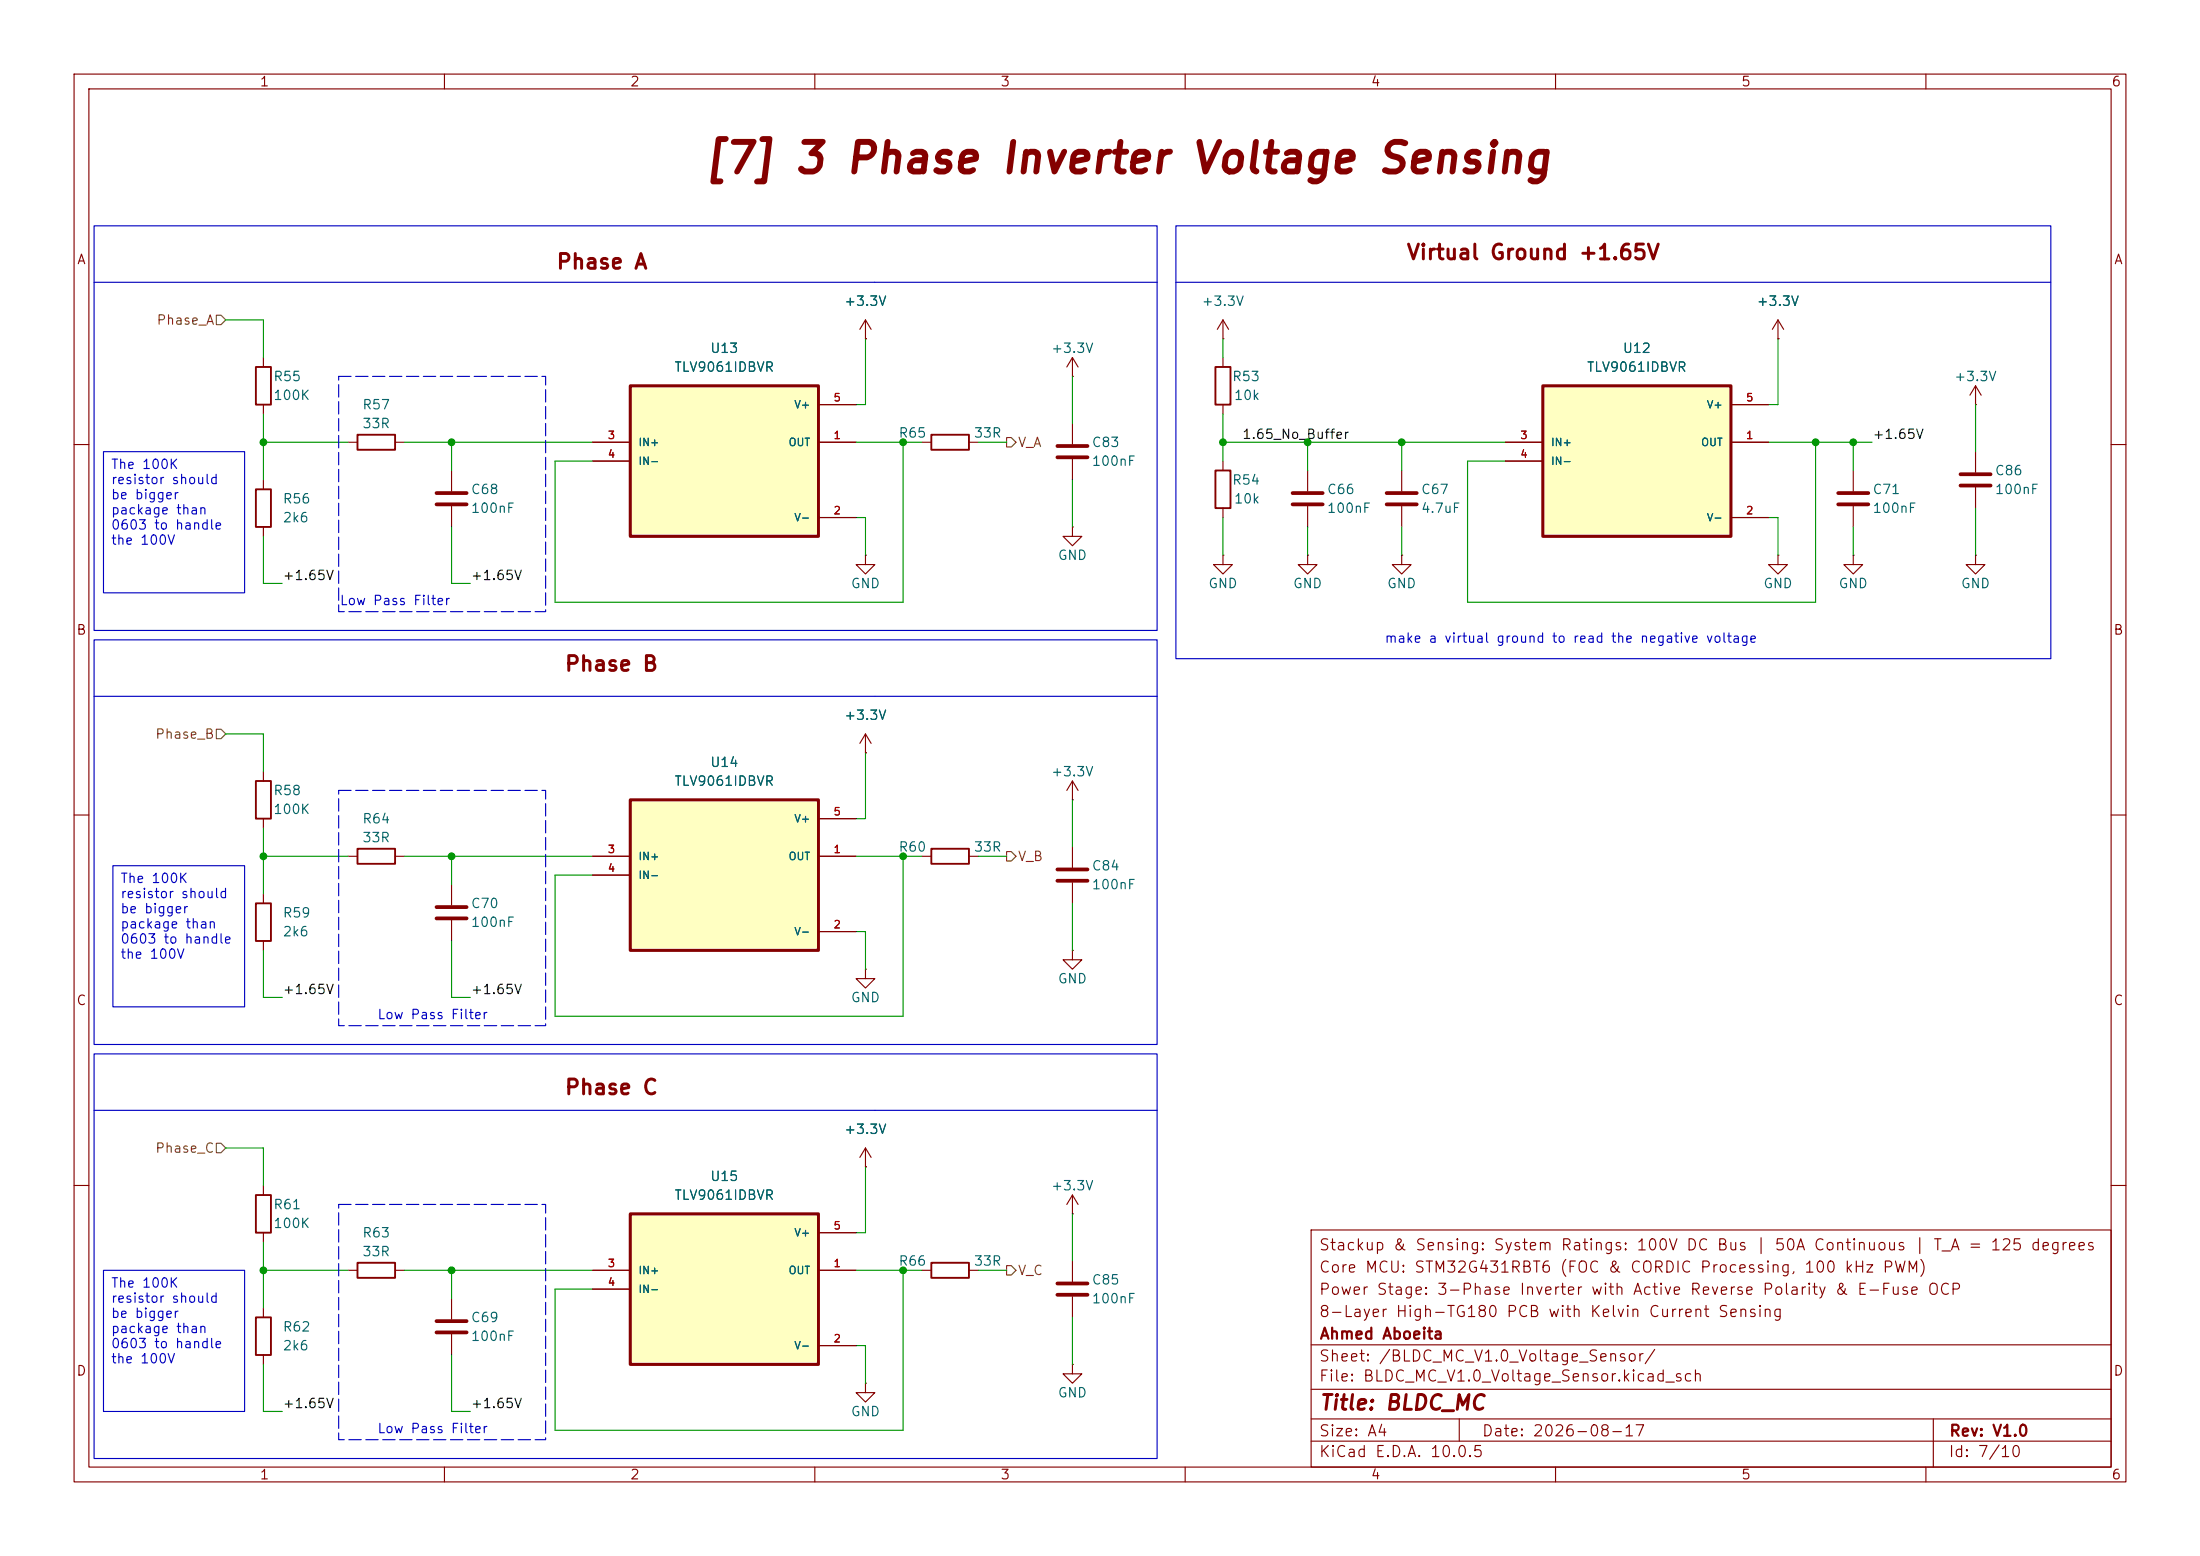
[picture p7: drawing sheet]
<svg xmlns="http://www.w3.org/2000/svg" width="297mm" height="210mm" viewBox="0 0 297 210" stroke-linecap="round" stroke-linejoin="round" font-family="sans-serif">
<g fill="none" stroke="#840000" stroke-width=".15">
<path d="M10 10h277v190h-277zM12 12h273v186h-273zM60 10v2M110 10v2M160 10v2M210 10v2M260 10v2M124.5 59.7h1.2M130.8 59.7h1.3M144.8 50.8h.1M144.8 48.3l-.8 1.2M144.8 48.3l.7 1.2"/>
<path d="M144.8 48.3v2.5M165.1 48.3v1.2M165.1 54.6v1.3M240 45.7h.1M240 43.2l-.7 1.3M240 43.2l.8 1.3M240 43.2v2.5M10 60h2M116.8 74.9v1.3h1.3l-1.3 1.3-1.2-1.3h1.2M116.8 74.9h.1M165.1 74.9v1.3h1.3l-1.3 1.3-1.3-1.3h1.3M165.1 74.9h.1"/>
<path d="M176.5 74.9v1.3h1.3l-1.3 1.3-1.2-1.3h1.2M176.5 74.9h.1M189.2 74.9v1.3h1.3l-1.3 1.3-1.2-1.3h1.2M189.2 74.9h.1M285 60h2M116.8 99.1l-.7 1.2M116.8 99.1l.8 1.2M116.8 99.1v2.5M10 110h2M116.8 101.6h.1M144.8 108h.1M144.8 105.4v2.6"/>
<path d="M144.8 105.4l-.8 1.3M144.8 105.4l.7 1.3M285 110h2M35.6 120.7v1.2M35.6 127v1.3M10 160h2M35.6 160v1.3M35.6 166.4v1.2M124.5 171.5h1.2M130.8 171.5h1.3M177 166h108v32h-108zM285 160h2"/>
<path d="M60 198v2M110 198v2M144.8 184.2v1.2h1.2l-1.2 1.3-1.3-1.3h1.3M144.8 184.2h.1M160 198v2M177 194.5h108M177 191.5h108M177 187.5h108M177 181.5h108M197 191.5v3M210 198v2M260 198v2"/>
<path d="M261 191.5v6.5"/>
</g>
<path d="M125.7 58.7h5.1v2h-5.1zM164.1 49.5h2v5.1h-2zM34.5 121.9h2.1v5.1h-2.1zM34.5 161.3h2.1v5.1h-2.1zM125.7 170.4h5.1v2.1h-5.1z" fill="none" stroke="#840000" stroke-width=".25"/>
<path d="M85.1 108h25.4v20.3h-25.4z" fill="#ffffc2"/>
<path d="M85.1 108h25.4v20.3h-25.4z" fill="none" stroke="#840000" stroke-width=".41"/>
<g fill="none" stroke="#840000" stroke-width=".15">
<path d="M35.6 48.3v1.2M35.6 54.6v1.3M47 59.7h1.3M53.3 59.7h1.3M116.8 45.7h.1M116.8 43.2l-.7 1.3M116.8 43.2l.8 1.3M116.8 43.2v2.5M144.8 57.2v2.7M35.6 64.8v1.2M35.6 71.1v1.3M144.8 71.1v1.3h1.2l-1.2 1.3-1.3-1.3h1.3"/>
<path d="M144.8 71.1h.1M144.8 62v2.8M165.1 62.2v1.3M165.1 68.6v1.3M189.2 63.5v2.8M189.2 68.3v2.8M240 74.9v1.3h1.3l-1.3 1.3-1.2-1.3h1.2M240 74.9h.1M250.2 74.9v1.3h1.3l-1.3 1.3-1.3-1.3h1.3M250.2 74.9h.1M250.2 63.5v2.8M250.2 68.3v2.8"/>
<path d="M266.7 74.9v1.3h1.3l-1.3 1.3-1.3-1.3h1.3M266.7 74.9h.1M266.7 61v2.8M266.7 65.8v2.8M35.6 104.1v1.3M35.6 110.5v1.3M47 115.6h1.3M53.3 115.6h1.3M80 115.6h5.1M80 118.1h5.1M110.5 115.6h5.1M110.5 110.5h5.1"/>
<path d="M110.5 125.7h5.1M116.8 130.8v1.3h1.3l-1.3 1.3-1.2-1.3h1.2M116.8 130.8h.1M144.8 128.3v1.2h1.2l-1.2 1.3-1.3-1.3h1.3M144.8 128.3h.1M116.8 157.5h.1M116.8 154.9v2.6M116.8 154.9l-.7 1.3M116.8 154.9l.8 1.3M116.8 186.7v1.3h1.3l-1.3 1.2-1.2-1.2h1.2M116.8 186.7h.1"/>
</g>
<path d="M142.7 60.2h4.1M142.7 61.7h4.1M187.2 66.5h4.1M187.2 68.1h4.1M248.2 66.5h4M248.2 68.1h4M264.7 64h4M264.7 65.5h4" fill="none" stroke="#840000" stroke-width=".51"/>
<path d="M34.5 49.5h2.1v5.1h-2.1zM48.3 58.7h5v2h-5zM34.5 66h2.1v5.1h-2.1zM164.1 63.5h2v5.1h-2zM34.5 105.4h2.1v5.1h-2.1zM48.3 114.6h5v2h-5z" fill="none" stroke="#840000" stroke-width=".25"/>
<path d="M85.1 163.8h25.4v20.4h-25.4z" fill="#ffffc2"/>
<path d="M85.1 163.8h25.4v20.4h-25.4z" fill="none" stroke="#840000" stroke-width=".41"/>
<g fill="none" stroke="#840000" stroke-width=".15">
<path d="M266.7 54.6h.1M266.7 52.1l-.8 1.2M266.7 52.1l.8 1.2M266.7 52.1v2.5M124.5 115.6h1.2M130.8 115.6h1.3M144.8 114.3v2.8M144.8 119.1v2.8M35.6 176.5v1.3M80 171.5h5.1M80 174h5.1M110.5 171.5h5.1"/>
<path d="M110.5 166.4h5.1M144.8 163.8h.1M144.8 161.3v2.5M144.8 170.2v2.8M144.8 175v2.8M144.8 161.3l-.8 1.3M144.8 161.3l.7 1.3M35.6 182.9v1.3M110.5 181.6h5.1"/>
</g>
<path d="M125.7 114.6h5.1v2h-5.1zM34.5 177.8h2.1v5.1h-2.1z" fill="none" stroke="#840000" stroke-width=".25"/>
<path d="M142.7 117.3h4.1M142.7 118.9h4.1M142.7 173.2h4.1M142.7 174.8h4.1" fill="none" stroke="#840000" stroke-width=".51"/>
<path d="M85.1 52.1h25.4v20.3h-25.4z" fill="#ffffc2"/>
<path d="M85.1 52.1h25.4v20.3h-25.4z" fill="none" stroke="#840000" stroke-width=".41"/>
<path d="M80 59.7h5.1M110.5 59.7h5.1M110.5 54.6h5.1M61 63.5v2.8M61 68.3v2.8M80 62.2h5.1M110.5 69.9h5.1M176.5 63.5v2.8M176.5 68.3v2.8" fill="none" stroke="#840000" stroke-width=".15"/>
<path d="M58.9 66.5h4.1M58.9 68.1h4.1M174.5 66.5h4.1M174.5 68.1h4.1" fill="none" stroke="#840000" stroke-width=".51"/>
<path d="M208.3 52.1h25.4v20.3h-25.4z" fill="#ffffc2"/>
<path d="M208.3 52.1h25.4v20.3h-25.4z" fill="none" stroke="#840000" stroke-width=".41"/>
<g fill="none" stroke="#840000" stroke-width=".15">
<path d="M80 59.7h5.1M110.5 59.7h5.1M110.5 54.6h5.1M116.8 45.7h.1M165.1 45.7h.1M165.1 43.2l-.8 1.3M165.1 43.2l.8 1.3M165.1 43.2v2.5M203.2 59.7h5.1M233.7 59.7h5.1M233.7 54.6h5.1M240 45.7h.1"/>
<path d="M80 62.2h5.1M110.5 69.9h5.1M203.2 62.2h5.1M233.7 69.9h5.1M61 119.4v2.8M80 115.6h5.1M80 118.1h5.1M110.5 115.6h5.1M110.5 110.5h5.1M116.8 101.6h.1M61 124.2v2.8M110.5 125.7h5.1"/>
<path d="M116.8 157.5h.1M47 171.5h1.3M53.3 171.5h1.3M61 175.3v2.8M80 171.5h5.1M80 174h5.1M110.5 171.5h5.1M110.5 166.4h5.1M61 180.1v2.8M110.5 181.6h5.1"/>
</g>
<path d="M58.9 122.4h4.1M58.9 124h4.1M58.9 178.3h4.1M58.9 179.8h4.1" fill="none" stroke="#840000" stroke-width=".51"/>
<path d="M48.3 170.4h5v2.1h-5z" fill="none" stroke="#840000" stroke-width=".25"/>
<path d="M29.2 42.5h.6l.7 .7-.7 .6h-.6zM135.9 59.1h.6l.7 .6-.7 .6h-.6zM29.2 98.4h.6l.7 .7-.7 .6h-.6zM135.9 114.9h.6l.7 .7-.7 .6h-.6zM29.2 154.3h.6l.7 .6-.7 .7h-.6zM135.9 170.8h.6l.7 .7-.7 .6h-.6z" fill="none" stroke="#725600" stroke-width=".15"/>
<path d="M12.7 30.5h143.5v54.6h-143.5zM12.7 38.1h143.5M158.7 30.5h118.2v58.4h-118.2zM158.7 38.1h118.2M14 61h19v19h-19zM12.7 86.4h143.5v54.6h-143.5zM12.7 94h143.5M15.2 116.8h17.8v19.1h-17.8zM12.7 142.2h143.5v54.7h-143.5zM12.7 149.9h143.5M14 171.5h19v19h-19z" fill="none" stroke="#0000c2" stroke-width=".15"/>
<g fill="none" stroke="#009600" stroke-width=".15">
<path d="M30.5 43.2h5.1v5.1M35.6 59.7h11.4M35.6 55.9v8.9M54.6 59.7h25.4M61 59.7v3.8M115.6 59.7h8.9M116.8 45.7v8.9h-1.2M121.9 59.7v21.6h-47v-19.1h5.1M132.1 59.7h3.8M144.8 50.8v6.4M165.1 59.7h38.1M165.1 45.7v2.6"/>
<path d="M165.1 55.9v6.3M176.5 59.7v3.8M189.2 59.7v3.8M238.8 59.7h13.9M240 45.7v8.9h-1.2M245.1 59.7v21.6h-47v-19.1h5.1M250.2 59.7v3.8M266.7 54.6v6.4M35.6 72.4v6.3h2.5M61 71.1v7.6h2.5M115.6 69.9h1.2v5M144.8 64.8v6.3"/>
<path d="M165.1 69.9v5M176.5 71.1v3.8M189.2 71.1v3.8M238.8 69.9h1.2v5M250.2 71.1v3.8M266.7 68.6v6.3M30.5 99.1h5.1v5M35.6 115.6h11.4M35.6 111.8v8.9M54.6 115.6h25.4M61 115.6v3.8M115.6 115.6h8.9"/>
<path d="M116.8 101.6v8.9h-1.2M121.9 115.6v21.6h-47v-19.1h5.1M132.1 115.6h3.8M144.8 108v6.3M35.6 128.3v6.3h2.5M61 127v7.6h2.5M115.6 125.7h1.2v5.1M144.8 121.9v6.4M30.5 154.9h5.1v5.1M116.8 157.5v8.9h-1.2M35.6 171.5h11.4M35.6 167.6v8.9"/>
<path d="M54.6 171.5h25.4M61 171.5v3.8M115.6 171.5h8.9M121.9 171.5v21.5h-47v-19h5.1M132.1 171.5h3.8M144.8 163.8v6.4M144.8 177.8v6.4M35.6 184.2v6.3h2.5M61 182.9v7.6h2.5M115.6 181.6h1.2v5.1"/>
</g>
<path d="M45.7 50.8h28v31.8h-28zM45.7 106.7h28v31.7h-28zM45.7 162.6h28v31.7h-28z" fill="none" stroke="#0000c2" stroke-width=".15" stroke-dasharray="1.7 .6"/>
<g fill="#009600" stroke="#009600" stroke-width=".14">
<circle cx="61" cy="171.5" r=".46"/>
<circle cx="35.6" cy="171.5" r=".46"/>
<circle cx="35.6" cy="115.6" r=".46"/>
<circle cx="61" cy="115.6" r=".46"/>
<circle cx="35.6" cy="59.7" r=".46"/>
<circle cx="61" cy="59.7" r=".46"/>
<circle cx="121.9" cy="171.5" r=".46"/>
<circle cx="121.9" cy="115.6" r=".46"/>
<circle cx="165.1" cy="59.7" r=".46"/>
<circle cx="176.5" cy="59.7" r=".46"/>
<circle cx="189.2" cy="59.7" r=".46"/>
<circle cx="121.9" cy="59.7" r=".46"/>
<circle cx="245.1" cy="59.7" r=".46"/>
<circle cx="250.2" cy="59.7" r=".46"/>
</g>
<text font-size="4" fill="#840000" x="94.8" y="24.4">[7] 3 Phase Inverter Voltage Sensing</text>
<g font-size="2" fill="#840000">
<text x="189.8" y="35.5">Virtual Ground +1.65V</text>
<text x="75" y="36.8">Phase A</text>
<text x="76.1" y="91.1">Phase B</text>
<text x="76.1" y="148.2">Phase C</text>
<text x="178" y="190.8">Title: BLDC_MC</text>
</g>
<g font-size="1.5" fill="#840000">
<text x="178" y="172.1">Core MCU: STM32G431RBT6 (FOC &amp; CORDIC Processing, 100 kHz PWM)</text>
<text x="178" y="169.1">Stackup &amp; Sensing: System Ratings: 100V DC Bus | 50A Continuous | T_A = 125 degrees</text>
<text x="178" y="178.1">8-Layer High-TG180 PCB with Kelvin Current Sensing</text>
<text x="178" y="175.1">Power Stage: 3-Phase Inverter with Active Reverse Polarity &amp; E-Fuse OCP</text>
<text x="178" y="184.1">Sheet: /BLDC_MC_V1.0_Voltage_Sensor/</text>
<text x="178" y="181.1">Ahmed Aboeita</text>
<text x="178" y="186.8">File: BLDC_MC_V1.0_Voltage_Sensor.kicad_sch</text>
<text x="178" y="197">KiCad E.D.A. 10.0.5</text>
<text x="178" y="194.2">Size: A4</text>
<text x="200" y="194.2">Date: 2026-08-17</text>
<text x="263" y="197">Id: 7/10</text>
<text x="263" y="194.2">Rev: V1.0</text>
</g>
<g font-size="1.3" fill="#840000">
<text x="35" y="12">1</text>
<text x="85" y="12">2</text>
<text x="135" y="12">3</text>
<text x="185" y="12">4</text>
<text x="235" y="12">5</text>
<text x="285" y="12">6</text>
<text x="10.3" y="36">A</text>
<text x="285.3" y="36">A</text>
<text x="10.2" y="86">B</text>
<text x="285.2" y="86">B</text>
<text x="10.2" y="136">C</text>
<text x="285.2" y="136">C</text>
<text x="10.2" y="186">D</text>
<text x="285.2" y="186">D</text>
<text x="35" y="200">1</text>
<text x="85" y="200">2</text>
<text x="135" y="200">3</text>
<text x="185" y="200">4</text>
<text x="235" y="200">5</text>
<text x="285" y="200">6</text>
</g>
<g font-size="1.3" fill="#006464">
<text x="113.9" y="41.6">+3.3V</text>
<text x="162.1" y="41.6">+3.3V</text>
<text x="237.1" y="41.6">+3.3V</text>
<text x="95.8" y="48">U13</text>
<text x="141.8" y="48">+3.3V</text>
<text x="219" y="48">U12</text>
<text x="36.8" y="51.8">R55</text>
<text x="91" y="50.5">TLV9061IDBVR</text>
<text x="166.3" y="51.8">R53</text>
<text x="214.1" y="50.5">TLV9061IDBVR</text>
<text x="263.7" y="51.8">+3.3V</text>
<text x="36.8" y="54.3">100K</text>
<text x="48.8" y="55.6">R57</text>
<text x="48.8" y="58.1">33R</text>
<text x="121.2" y="59.4">R65</text>
<text x="131.4" y="59.4">33R</text>
<text x="166.5" y="54.3">10k</text>
<text x="147.3" y="60.7">C83</text>
<text x="147.3" y="63.2">100nF</text>
<text x="166.3" y="65.7">R54</text>
<text x="269.2" y="64.5">C86</text>
<text x="38.1" y="68.3">R56</text>
<text x="38.1" y="70.8">2k6</text>
<text x="63.5" y="67">C68</text>
<text x="63.5" y="69.5">100nF</text>
<text x="166.5" y="68.3">10k</text>
<text x="179.1" y="67">C66</text>
<text x="179.1" y="69.5">100nF</text>
<text x="191.8" y="67">C67</text>
<text x="191.8" y="69.5">4.7uF</text>
<text x="252.7" y="67">C71</text>
<text x="252.7" y="69.5">100nF</text>
<text x="269.2" y="67">100nF</text>
<text x="142.7" y="75.9">GND</text>
<text x="114.8" y="79.7">GND</text>
<text x="163" y="79.7">GND</text>
<text x="174.5" y="79.7">GND</text>
<text x="187.2" y="79.7">GND</text>
<text x="238" y="79.7">GND</text>
<text x="248.1" y="79.7">GND</text>
<text x="264.6" y="79.7">GND</text>
<text x="113.9" y="97.5">+3.3V</text>
<text x="36.8" y="107.6">R58</text>
<text x="91" y="106.4">TLV9061IDBVR</text>
<text x="95.8" y="103.8">U14</text>
<text x="141.8" y="105.1">+3.3V</text>
<text x="36.8" y="110.2">100K</text>
<text x="48.8" y="111.5">R64</text>
<text x="48.8" y="114">33R</text>
<text x="121.2" y="115.3">R60</text>
<text x="131.4" y="115.3">33R</text>
<text x="147.3" y="117.8">C84</text>
<text x="38.1" y="124.2">R59</text>
<text x="63.5" y="122.9">C70</text>
<text x="63.5" y="125.4">100nF</text>
<text x="147.3" y="120.3">100nF</text>
<text x="38.1" y="126.7">2k6</text>
<text x="114.8" y="135.6">GND</text>
<text x="142.7" y="133">GND</text>
<text x="113.9" y="153.4">+3.3V</text>
<text x="95.8" y="159.7">U15</text>
<text x="141.8" y="161">+3.3V</text>
<text x="36.8" y="163.5">R61</text>
<text x="36.8" y="166.1">100K</text>
<text x="48.8" y="167.3">R63</text>
<text x="91" y="162.3">TLV9061IDBVR</text>
<text x="48.8" y="169.9">33R</text>
<text x="121.2" y="171.1">R66</text>
<text x="131.4" y="171.1">33R</text>
<text x="147.3" y="173.7">C85</text>
<text x="63.5" y="178.8">C69</text>
<text x="147.3" y="176.2">100nF</text>
<text x="38.1" y="180">R62</text>
<text x="38.1" y="182.6">2k6</text>
<text x="63.5" y="181.3">100nF</text>
<text x="114.8" y="191.5">GND</text>
<text x="142.7" y="188.9">GND</text>
</g>
<g font-size="1.3" fill="#725600">
<text x="21.1" y="44.1">Phase_A</text>
<text x="137.3" y="60.7">V_A</text>
<text x="20.9" y="100">Phase_B</text>
<text x="137.3" y="116.5">V_B</text>
<text x="20.9" y="155.9">Phase_C</text>
<text x="137.3" y="172.4">V_C</text>
</g>
<g font-size="1.3" fill="#0f0f0f">
<text x="167.6" y="59.6">1.65_No_Buffer</text>
<text x="252.7" y="59.6">+1.65V</text>
<text x="38.1" y="78.6">+1.65V</text>
<text x="63.5" y="78.6">+1.65V</text>
<text x="38.1" y="134.5">+1.65V</text>
<text x="63.5" y="134.5">+1.65V</text>
<text x="38.1" y="190.4">+1.65V</text>
<text x="63.5" y="190.4">+1.65V</text>
</g>
<g font-size="1.3" fill="#0000c2">
<text x="14.9" y="63.6">The 100K</text>
<text x="14.9" y="65.7">resistor should</text>
<text x="14.9" y="67.7">be bigger</text>
<text x="14.9" y="69.8">package than</text>
<text x="14.9" y="71.8">0603 to handle</text>
<text x="14.9" y="73.8">the 100V</text>
<text x="45.8" y="82">Low Pass Filter</text>
<text x="186.8" y="87.1">make a virtual ground to read the negative voltage</text>
<text x="16.2" y="119.5">The 100K</text>
<text x="16.2" y="121.5">resistor should</text>
<text x="16.2" y="123.6">be bigger</text>
<text x="16.2" y="125.6">package than</text>
<text x="16.2" y="127.7">0603 to handle</text>
<text x="16.2" y="129.7">the 100V</text>
<text x="50.9" y="137.9">Low Pass Filter</text>
<text x="14.9" y="174.1">The 100K</text>
<text x="14.9" y="176.2">resistor should</text>
<text x="14.9" y="178.2">be bigger</text>
<text x="14.9" y="180.2">package than</text>
<text x="14.9" y="182.3">0603 to handle</text>
<text x="14.9" y="184.3">the 100V</text>
<text x="50.9" y="193.8">Low Pass Filter</text>
</g>
<g font-size="1" fill="#a90000">
<text x="82" y="59.5">3</text>
<text x="112.4" y="59.5">1</text>
<text x="112.4" y="54.4">5</text>
<text x="205.2" y="59.5">3</text>
<text x="235.6" y="59.5">1</text>
<text x="235.6" y="54.4">5</text>
<text x="82" y="62">4</text>
<text x="205.2" y="62">4</text>
<text x="112.4" y="69.7">2</text>
<text x="235.6" y="69.7">2</text>
<text x="112.4" y="110.3">5</text>
<text x="82" y="115.4">3</text>
<text x="82" y="117.9">4</text>
<text x="112.4" y="115.4">1</text>
<text x="112.4" y="125.5">2</text>
<text x="112.4" y="166.2">5</text>
<text x="82" y="171.3">3</text>
<text x="82" y="173.8">4</text>
<text x="112.4" y="171.3">1</text>
<text x="112.4" y="181.4">2</text>
</g>
<g font-size="1" fill="#006464">
<text x="107.1" y="55.4">V+</text>
<text x="230.3" y="55.4">V+</text>
<text x="86.1" y="60.5">IN+</text>
<text x="86.1" y="63">IN-</text>
<text x="106.4" y="60.5">OUT</text>
<text x="209.3" y="60.5">IN+</text>
<text x="209.3" y="63">IN-</text>
<text x="229.6" y="60.5">OUT</text>
<text x="107.1" y="70.6">V-</text>
<text x="230.3" y="70.6">V-</text>
<text x="107.1" y="111.3">V+</text>
<text x="86.1" y="116.3">IN+</text>
<text x="86.1" y="118.9">IN-</text>
<text x="106.4" y="116.3">OUT</text>
<text x="107.1" y="126.5">V-</text>
<text x="107.1" y="167.1">V+</text>
<text x="86.1" y="172.2">IN+</text>
<text x="106.4" y="172.2">OUT</text>
<text x="86.1" y="174.8">IN-</text>
<text x="107.1" y="182.4">V-</text>
</g>
</svg>
